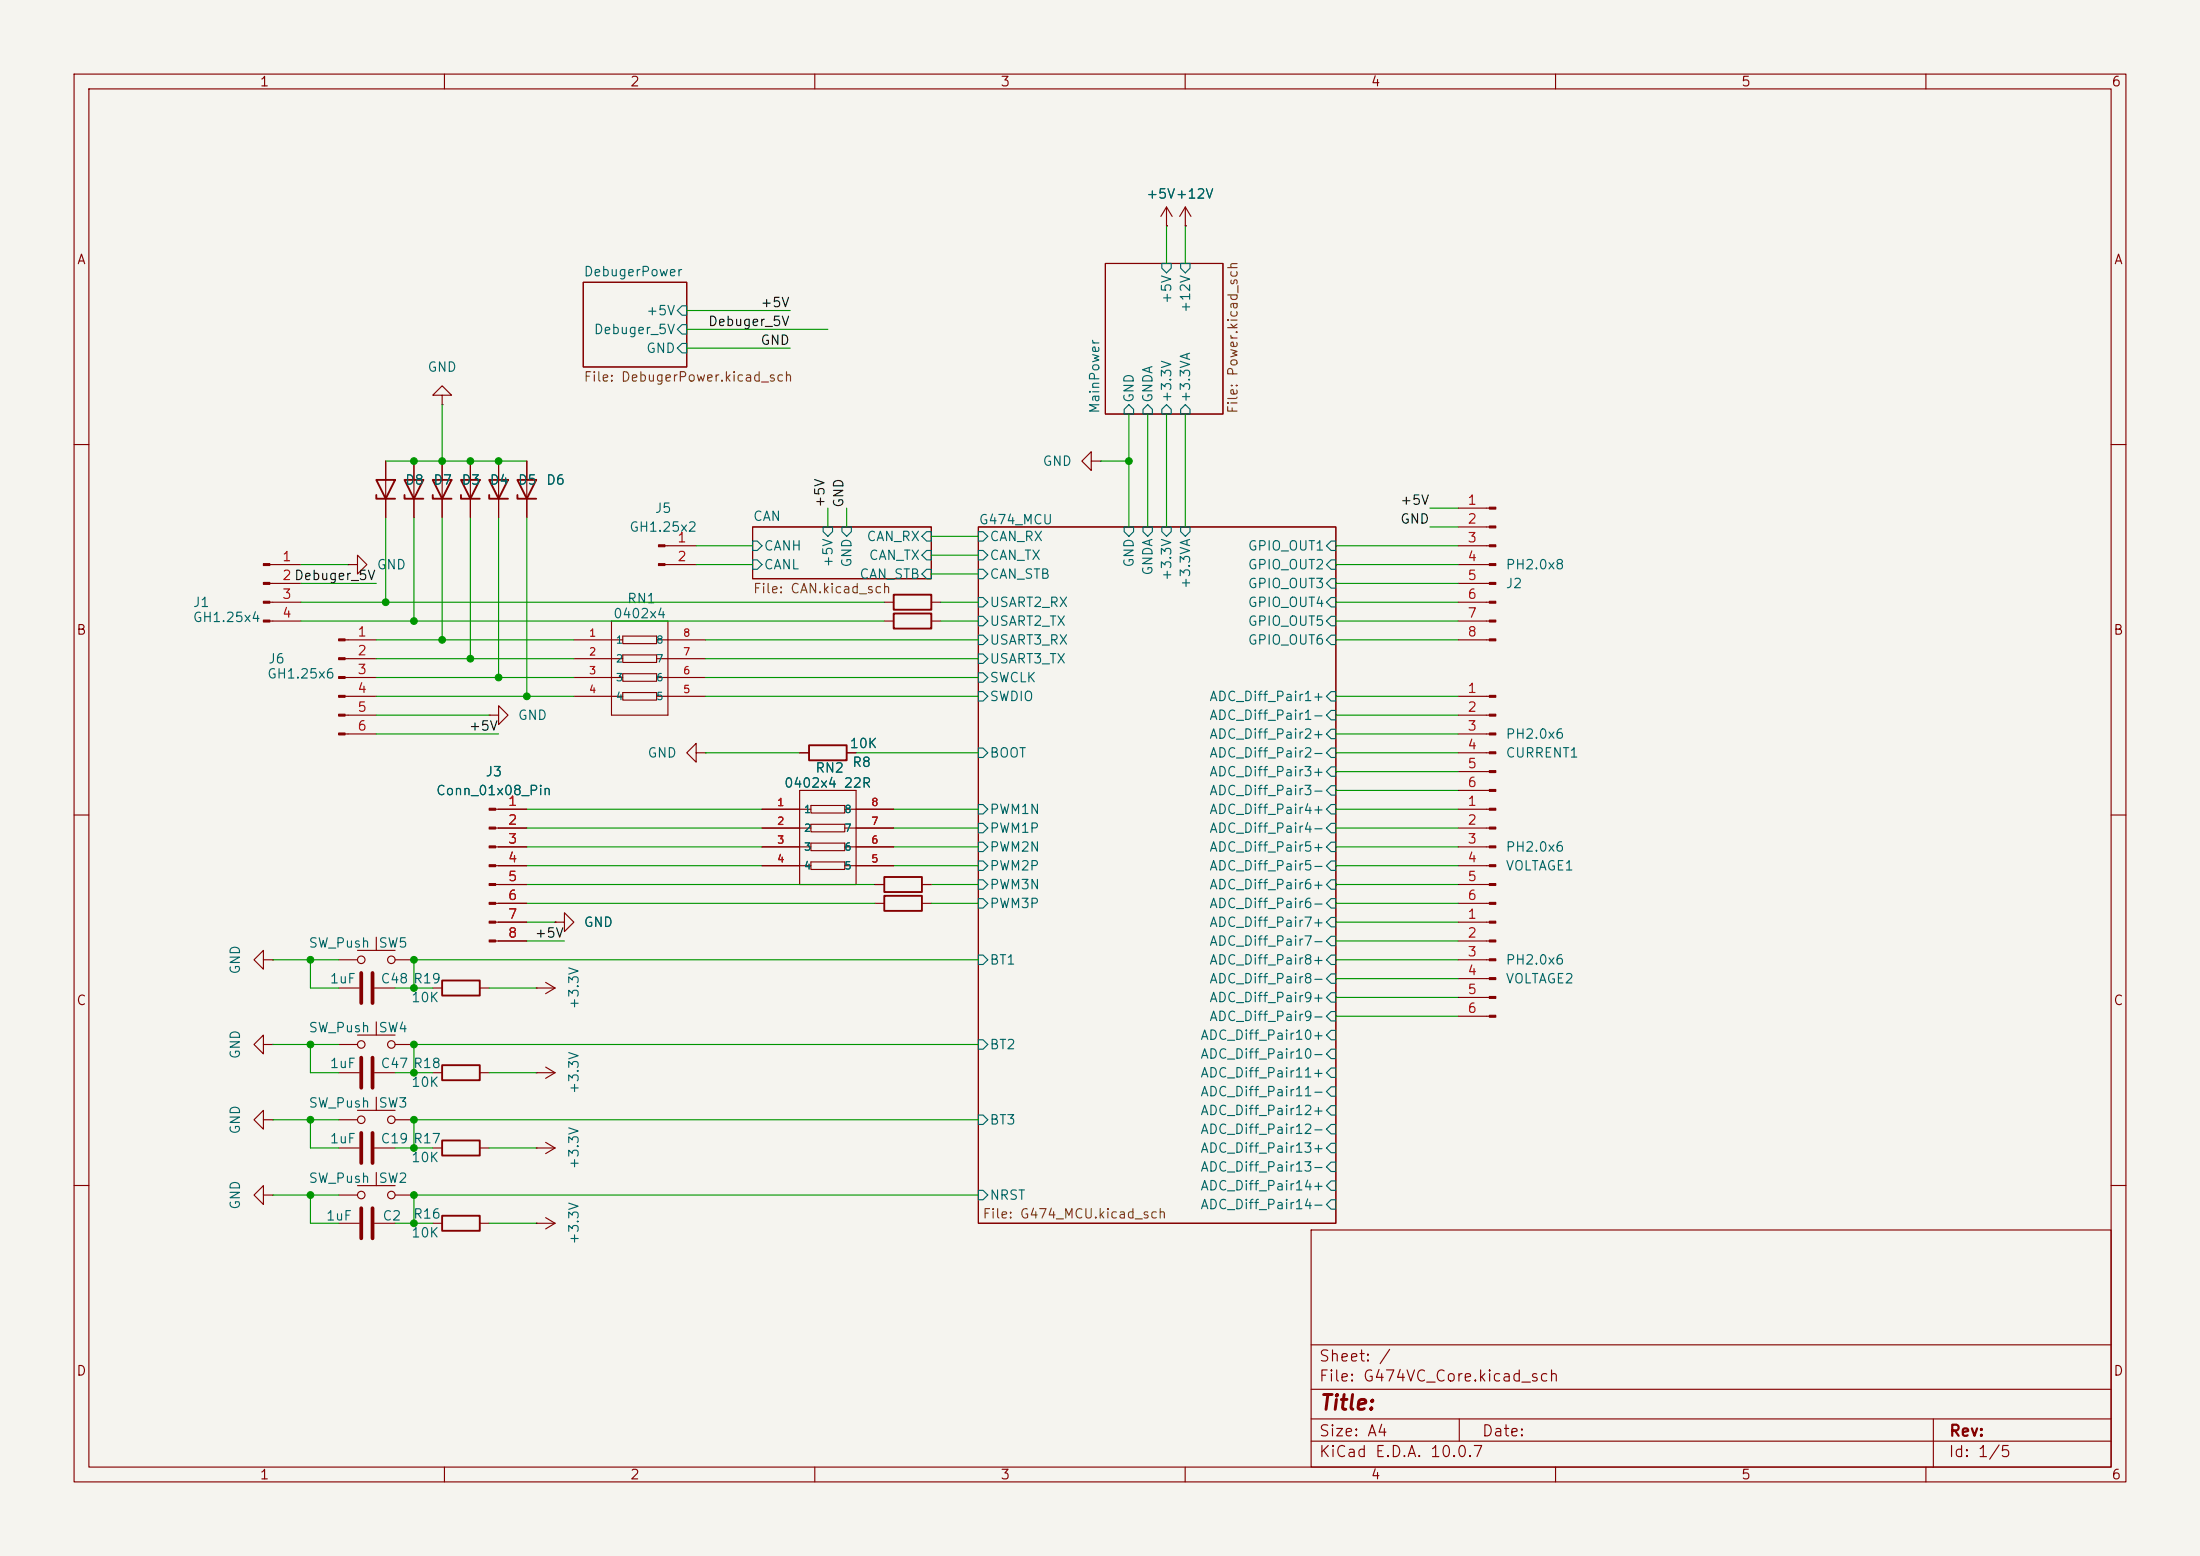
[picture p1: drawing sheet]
<svg xmlns="http://www.w3.org/2000/svg" width="297mm" height="210mm" viewBox="0 0 297 210" stroke-linecap="round" stroke-linejoin="round" font-family="sans-serif">
<path d="M0 0h297v210h-297z" fill="#f5f4ef" stroke="#f5f4ef" stroke-width=".14"/>
<g fill="none" stroke="#840000" stroke-width=".15">
<path d="M10 10h277v190h-277zM12 12h273v186h-273zM60 10v2M110 10v2M160 10v2M210 10v2M260 10v2M78.7 38.1h14v11.4h-14zM149.2 35.6h15.9v20.3h-15.9zM157.5 30.5h.1M157.5 27.9l-.8 1.3M157.5 27.9l.7 1.3"/>
<path d="M157.5 27.9v2.6M160 30.5h.1M160 27.9v2.6M160 27.9l-.7 1.3M160 27.9l.8 1.3M59.7 53.3h1.3l-1.3-1.2-1.3 1.2h1.3v1.3M59.7 54.6h.1M10 60h2M36.4 76.2h4.2M36.4 78.7h4.2M47 76.2h1.3v-1.3l1.2 1.3-1.2 1.3v-1.3M47 76.2h.1"/>
<path d="M52.1 62.2v7.7M55.9 62.2v7.7M59.7 62.2v7.7M63.5 62.2v7.7M67.3 62.2v7.7M71.1 62.2v7.7M89.8 73.7h4.2M89.8 76.2h4.2M101.6 71.1h24.1v7h-24.1zM132.1 71.1h48.2v94h-48.2zM147.3 62.2v-1.2l-1.3 1.2 1.3 1.3v-1.3h1.3M148.6 62.2h.1"/>
<path d="M196.8 73.7h4.3M196.8 76.2h4.3M196.8 78.7h4.3M196.8 68.6h4.3M196.8 71.1h4.3M285 60h2M36.4 81.3h4.2M36.4 83.8h4.2M46.6 86.4h4.2M46.6 88.9h4.2M46.6 91.4h4.2M46.6 94h4.2"/>
<path d="M46.6 96.5h4.2M46.6 99.1h4.2M66 96.5h1.3v-1.2l1.3 1.2-1.3 1.3v-1.3M66 96.5h.1M77.5 86.4h6.6M77.5 88.9h6.6M77.5 91.4h6.6M77.5 94h6.6M82.5 83.8h7.7v12.7h-7.7zM84.1 85.9h4.5v1h-4.5zM84.1 88.4h4.5v1h-4.5zM84.1 90.9h4.5v1h-4.5z"/>
<path d="M84.1 93.5h4.5v1h-4.5zM88.6 86.4h6.6M88.6 88.9h6.6M88.6 91.4h6.6M88.6 94h6.6M119.4 81.3h1.2M119.4 83.8h1.2M125.7 81.3h1.3M125.7 83.8h1.3M196.8 81.3h4.3M196.8 86.4h4.3M196.8 94h4.3"/>
<path d="M196.8 96.5h4.3M196.8 99.1h4.3M196.8 83.8h4.3M10 110h2M66.9 119.4h4.2M66.9 109.2h4.2M66.9 111.8h4.2M66.9 114.3h4.2M66.9 116.8h4.2M94 101.6v-1.3l-1.3 1.3 1.3 1.3v-1.3h1.2M95.2 101.6h.1M102.9 109.2h6.6"/>
<path d="M102.9 111.8h6.6M102.9 114.3h6.6M102.9 116.8h6.6M107.9 106.7h7.7v12.7h-7.7zM107.9 101.6h1.3M109.5 108.7h4.5v1h-4.5zM109.5 111.3h4.5v1h-4.5zM109.5 113.8h4.5v1h-4.5zM109.5 116.3h4.5v1h-4.5zM114 109.2h6.6M114 111.8h6.6M114 114.3h6.6"/>
<path d="M114 116.8h6.6M114.3 101.6h1.3M118.1 119.4h1.3M124.5 119.4h1.2M196.8 119.4h4.3M196.8 106.7h4.3M196.8 109.2h4.3M196.8 111.8h4.3M196.8 114.3h4.3M196.8 116.8h4.3M196.8 101.6h4.3M196.8 104.1h4.3"/>
<path d="M285 110h2M35.6 129.5v-1.2l-1.3 1.2 1.3 1.3v-1.3h1.2M36.8 129.5h.1M45.7 133.4h2.8M45.7 129.5h2.6M48.3 139.7h5M48.3 128.3h5M50.5 133.4h2.8M50.8 126.5v1.8M50.8 137.9v1.8M53.3 129.5h2.6M58.4 133.4h1.3"/>
<path d="M64.8 133.4h1.2M66.9 121.9h4.2M66.9 124.5h4.2M66.9 127h4.2M72.4 133.4h.1M72.4 133.4h2.5M73.7 132.6l1.2 .8M74.9 124.5h1.3v-1.3l1.3 1.3-1.3 1.2v-1.2M74.9 124.5h.1M74.9 133.4l-1.2 .7M118.1 121.9h1.3M124.5 121.9h1.2"/>
<path d="M196.8 121.9h4.3M196.8 129.5h4.3M196.8 124.5h4.3M196.8 127h4.3M196.8 132.1h4.3M196.8 134.6h4.3M196.8 137.2h4.3M35.6 151.1v-1.2l-1.3 1.2 1.3 1.3v-1.3h1.2M35.6 141v-1.3l-1.3 1.3 1.3 1.2v-1.2h1.2M36.8 151.1h.1M36.8 141h.1M45.7 154.9h2.8"/>
<path d="M45.7 144.8h2.8M45.7 151.1h2.6M45.7 141h2.6M48.3 149.9h5M50.5 154.9h2.8M50.5 144.8h2.8M50.8 148.1v1.8M50.8 158.2v1.8M53.3 151.1h2.6M53.3 141h2.6M58.4 154.9h1.3M58.4 144.8h1.3"/>
<path d="M64.8 154.9h1.2M64.8 144.8h1.2M72.4 154.9h.1M72.4 144.8h.1M72.4 154.9h2.5M72.4 144.8h2.5M73.7 154.2l1.2 .7M73.7 144l1.2 .8M74.9 154.9l-1.2 .8M74.9 144.8l-1.2 .7M10 160h2M35.6 161.3v-1.3l-1.3 1.3 1.3 1.3v-1.3h1.2"/>
<path d="M36.8 161.3h.1M45.7 165.1h2.8M45.7 161.3h2.6M48.3 160h5M50.5 165.1h2.8M53.3 161.3h2.6M58.4 165.1h1.3M64.8 165.1h1.2M72.4 165.1h.1M72.4 165.1h2.5M73.7 164.3l1.2 .8M74.9 165.1l-1.2 .8"/>
<path d="M177 166h108v32h-108zM285 160h2M60 198v2M110 198v2M160 198v2M177 194.5h108M177 191.5h108M177 187.5h108M177 181.5h108M197 191.5v3M210 198v2M260 198v2"/>
<path d="M261 191.5v6.5"/>
<circle cx="48.8" cy="129.5" r=".51"/>
<circle cx="52.8" cy="129.5" r=".51"/>
<circle cx="48.8" cy="151.1" r=".51"/>
<circle cx="48.8" cy="141" r=".51"/>
<circle cx="52.8" cy="141" r=".51"/>
<circle cx="52.8" cy="151.1" r=".51"/>
<circle cx="48.8" cy="161.3" r=".51"/>
<circle cx="52.8" cy="161.3" r=".51"/>
</g>
<g fill="none" stroke="#006464" stroke-width=".15">
<path d="M156.8 35.6h1.3v.6l-.6 .6-.7-.6zM159.4 35.6h1.3v.6l-.7 .6-.6-.6zM91.4 44.5l.7-.7h.6v1.3h-.6zM92.1 41.3h.6v1.2h-.6l-.7-.6zM92.1 46.4h.6v1.2h-.6l-.7-.6zM151.8 55.2l.6-.6 .6 .6v.7h-1.2zM154.9 54.6l.7 .6v.7h-1.3v-.7zM157.5 54.6l.6 .6v.7h-1.3v-.7zM160 54.6l.7 .6v.7h-1.3v-.7zM101.6 73h.6l.7 .7-.7 .6h-.6zM101.6 75.6h.6l.7 .6-.7 .6h-.6zM111.1 71.1h1.3v.7l-.6 .6-.7-.6z"/>
<path d="M113.7 71.1h1.2v.7l-.6 .6-.6-.6zM125.1 71.8h.6v1.2h-.6l-.6-.6zM125.1 76.8h.6v1.3h-.6l-.6-.6zM125.1 74.3h.6v1.3h-.6l-.6-.7zM132.1 71.8h.6l.6 .6-.6 .6h-.6zM132.1 74.3h.6l.6 .6-.6 .7h-.6zM132.1 76.8h.6l.6 .7-.6 .6h-.6zM151.8 71.1h1.2v.7l-.6 .6-.6-.6zM154.3 71.1h1.3v.7l-.7 .6-.6-.6zM156.8 71.1h1.3v.7l-.6 .6-.7-.6zM159.4 71.1h1.3v.7l-.7 .6-.6-.6zM179.7 73h.6v1.3h-.6l-.6-.6z"/>
<path d="M179.7 75.6h.6v1.2h-.6l-.6-.6zM179.7 78.1h.6v1.3h-.6l-.6-.7zM132.1 90.8h.6l.6 .6-.6 .7h-.6zM132.1 93.3h.6l.6 .7-.6 .6h-.6zM132.1 85.7h.6l.6 .7-.6 .6h-.6zM132.1 88.3h.6l.6 .6-.6 .6h-.6zM132.1 80.6h.6l.6 .7-.6 .6h-.6zM132.1 83.2h.6l.6 .6-.6 .7h-.6zM179.7 93.3h.6v1.3h-.6l-.6-.6zM179.7 95.9h.6v1.3h-.6l-.6-.7zM179.7 98.4h.6v1.3h-.6l-.6-.6zM179.7 80.6h.6v1.3h-.6l-.6-.6z"/>
<path d="M179.7 83.2h.6v1.3h-.6l-.6-.7zM179.7 85.7h.6v1.3h-.6l-.6-.6zM132.1 101h.6l.6 .6-.6 .6h-.6zM132.1 108.6h.6l.6 .6-.6 .7h-.6zM132.1 111.1h.6l.6 .7-.6 .6h-.6zM132.1 113.7h.6l.6 .6-.6 .6h-.6zM132.1 116.2h.6l.6 .6-.6 .7h-.6zM132.1 118.7h.6l.6 .7-.6 .6h-.6zM179.7 101h.6v1.2h-.6l-.6-.6zM179.7 103.5h.6v1.3h-.6l-.6-.7zM179.7 106h.6v1.3h-.6l-.6-.6zM179.7 108.6h.6v1.3h-.6l-.6-.7z"/>
<path d="M179.7 111.1h.6v1.3h-.6l-.6-.6zM179.7 113.7h.6v1.2h-.6l-.6-.6zM179.7 116.2h.6v1.3h-.6l-.6-.7zM179.7 118.7h.6v1.3h-.6l-.6-.6zM132.1 121.3h.6l.6 .6-.6 .7h-.6zM132.1 128.9h.6l.6 .6-.6 .7h-.6zM179.7 121.3h.6v1.3h-.6l-.6-.7zM179.7 123.8h.6v1.3h-.6l-.6-.6zM179.7 126.4h.6v1.2h-.6l-.6-.6zM179.7 128.9h.6v1.3h-.6l-.6-.7zM179.7 131.4h.6v1.3h-.6l-.6-.6zM179.7 134h.6v1.3h-.6l-.6-.7z"/>
<path d="M179.7 136.5h.6v1.3h-.6l-.6-.6zM179.7 139.1h.6v1.2h-.6l-.6-.6zM132.1 140.3h.6l.6 .7-.6 .6h-.6zM132.1 150.5h.6l.6 .6-.6 .7h-.6zM179.7 141.6h.6v1.3h-.6l-.6-.7zM179.7 144.1h.6v1.3h-.6l-.6-.6zM179.7 146.7h.6v1.3h-.6l-.6-.7zM179.7 149.2h.6v1.3h-.6l-.6-.6zM179.7 151.8h.6v1.2h-.6l-.6-.6zM179.7 154.3h.6v1.3h-.6l-.6-.7zM179.7 156.8h.6v1.3h-.6l-.6-.6zM179.7 159.4h.6v1.3h-.6l-.6-.7z"/>
<path d="M132.1 160.7h.6l.6 .6-.6 .6h-.6zM179.7 161.9h.6v1.3h-.6l-.6-.6z"/>
</g>
<g fill="none" stroke="#840000" stroke-width=".25">
<path d="M50.8 66.8v.5h2.5M50.8 64.8h2.5l-1.2 2.5zM54.6 66.8v.5h2.5M54.6 64.8h2.5l-1.2 2.5zM58.4 66.8v.5h2.6M58.4 64.8h2.6l-1.3 2.5zM62.2 66.8v.5h2.6M62.2 64.8h2.6l-1.3 2.5zM66 66.8v.5h2.6M66 64.8h2.6l-1.3 2.5zM69.8 66.8v.5h2.6M69.8 64.8h2.6l-1.3 2.5z"/>
<path d="M120.6 80.3h5.1v2h-5.1zM120.6 82.8h5.1v2h-5.1zM109.2 100.6h5.1v2h-5.1zM119.4 118.4h5.1v2h-5.1zM59.7 132.3h5.1v2.1h-5.1zM119.4 120.9h5.1v2h-5.1zM59.7 143.8h5.1v2h-5.1zM59.7 153.9h5.1v2.1h-5.1zM59.7 164.1h5.1v2h-5.1z"/>
</g>
<g fill="#840000" stroke="#840000" stroke-width=".15">
<path d="M88.9 73.5h.9v.3h-.9z"/>
<path d="M88.9 76.1h.9v.2h-.9z"/>
<path d="M45.7 86.2h.9v.3h-.9z"/>
<path d="M45.7 88.8h.9v.2h-.9z"/>
<path d="M45.7 91.3h.9v.3h-.9z"/>
<path d="M45.7 93.9h.9v.2h-.9z"/>
<path d="M45.7 96.4h.9v.2h-.9z"/>
<path d="M45.7 98.9h.9v.3h-.9z"/>
<path d="M35.6 76.1h.8v.2h-.8z"/>
<path d="M35.6 78.6h.8v.3h-.8z"/>
<path d="M35.6 81.2h.8v.2h-.8z"/>
<path d="M35.6 83.7h.8v.2h-.8z"/>
<path d="M201.1 124.3h.8v.3h-.8z"/>
<path d="M201.1 126.9h.8v.2h-.8z"/>
<path d="M201.1 129.4h.8v.3h-.8z"/>
<path d="M201.1 132h.8v.2h-.8z"/>
<path d="M201.1 134.5h.8v.2h-.8z"/>
<path d="M201.1 137h.8v.3h-.8z"/>
<path d="M201.1 109.1h.8v.2h-.8z"/>
<path d="M201.1 111.6h.8v.3h-.8z"/>
<path d="M201.1 114.2h.8v.2h-.8z"/>
<path d="M201.1 116.7h.8v.3h-.8z"/>
<path d="M201.1 119.3h.8v.2h-.8z"/>
<path d="M201.1 121.8h.8v.2h-.8z"/>
<path d="M201.1 93.9h.8v.2h-.8z"/>
<path d="M201.1 96.4h.8v.2h-.8z"/>
<path d="M201.1 98.9h.8v.3h-.8z"/>
<path d="M201.1 101.5h.8v.2h-.8z"/>
<path d="M201.1 104h.8v.3h-.8z"/>
<path d="M201.1 106.6h.8v.2h-.8z"/>
<path d="M201.1 68.5h.8v.2h-.8z"/>
<path d="M201.1 71h.8v.2h-.8z"/>
<path d="M201.1 73.5h.8v.3h-.8z"/>
<path d="M201.1 76.1h.8v.2h-.8z"/>
<path d="M201.1 78.6h.8v.3h-.8z"/>
<path d="M201.1 81.2h.8v.2h-.8z"/>
<path d="M201.1 83.7h.8v.2h-.8z"/>
<path d="M201.1 86.2h.8v.3h-.8z"/>
<path d="M66 109.1h.9v.2h-.9z"/>
<path d="M66 111.6h.9v.3h-.9z"/>
<path d="M66 114.2h.9v.2h-.9z"/>
<path d="M66 116.7h.9v.3h-.9z"/>
<path d="M66 119.3h.9v.2h-.9z"/>
<path d="M66 121.8h.9v.2h-.9z"/>
<path d="M66 124.3h.9v.3h-.9z"/>
<path d="M66 126.9h.9v.2h-.9z"/>
</g>
<path d="M48.8 131.3v4.1M50.3 131.3v4.1M48.8 142.7v4.1M48.8 152.9v4.1M50.3 142.7v4.1M50.3 152.9v4.1M48.8 163.1v4M50.3 163.1v4" fill="none" stroke="#840000" stroke-width=".51"/>
<g fill="none" stroke="#009600" stroke-width=".15">
<path d="M157.5 30.5v5.1M160 30.5v5.1M59.7 54.6v7.6M92.7 41.9h14M92.7 44.5h19.1M92.7 47h14M152.4 55.9v15.2M154.9 55.9v15.2M157.5 55.9v15.2M160 55.9v15.2M40.6 78.7h10.2M40.6 76.2h6.4"/>
<path d="M52.1 69.9v11.4M52.1 62.2h19M55.9 69.9v13.9M59.7 69.9v16.5M63.5 69.9v19M67.3 69.9v21.5M71.1 69.9v24.1M94 76.2h7.6M94 73.7h7.6M111.8 68.6v2.5M114.3 68.6v2.5M125.7 72.4h6.4"/>
<path d="M125.7 74.9h6.4M125.7 77.5h6.4M148.6 62.2h3.8M180.3 78.7h16.5M180.3 76.2h16.5M180.3 73.7h16.5M193 68.6h3.8M193 71.1h3.8M40.6 83.8h78.8M40.6 81.3h78.8M50.8 86.4h26.7M50.8 88.9h26.7"/>
<path d="M50.8 96.5h15.2M50.8 99.1h16.5M50.8 91.4h26.7M50.8 94h26.7M95.2 86.4h36.9M95.2 88.9h36.9M95.2 91.4h36.9M95.2 94h36.9M127 83.8h5.1M127 81.3h5.1M180.3 83.8h16.5M180.3 81.3h16.5"/>
<path d="M180.3 86.4h16.5M180.3 96.5h16.5M180.3 99.1h16.5M180.3 94h16.5M71.1 109.2h31.8M71.1 116.8h31.8M71.1 111.8h31.8M71.1 114.3h31.8M71.1 119.4h47M95.2 101.6h12.7M115.6 101.6h16.5M120.6 109.2h11.5"/>
<path d="M120.6 116.8h11.5M120.6 111.8h11.5M120.6 114.3h11.5M125.7 119.4h6.4M180.3 109.2h16.5M180.3 101.6h16.5M180.3 116.8h16.5M180.3 111.8h16.5M180.3 114.3h16.5M180.3 119.4h16.5M180.3 104.1h16.5M180.3 106.7h16.5"/>
<path d="M36.8 129.5h8.9M41.9 129.5v3.9h3.8M53.3 133.4h5.1M66 133.4h6.4M71.1 127h5.1M71.1 121.9h47M71.1 124.5h3.8M125.7 121.9h6.4M132.1 129.5h-76.2v3.9M180.3 129.5h16.5M180.3 127h16.5M180.3 132.1h16.5"/>
<path d="M180.3 134.6h16.5M180.3 137.2h16.5M180.3 121.9h16.5M180.3 124.5h16.5M36.8 151.1h8.9M36.8 141h8.9M41.9 141v3.8h3.8M41.9 151.1v3.8h3.8M53.3 144.8h5.1M53.3 154.9h5.1M66 144.8h6.4M66 154.9h6.4"/>
<path d="M132.1 141h-76.2v3.8M132.1 151.1h-76.2v3.8M36.8 161.3h8.9M41.9 161.3v3.8h3.8M53.3 165.1h5.1M66 165.1h6.4M132.1 161.3h-76.2v3.8"/>
</g>
<g fill="#009600" stroke="#009600" stroke-width=".14">
<circle cx="67.3" cy="62.2" r=".46"/>
<circle cx="63.5" cy="62.2" r=".46"/>
<circle cx="71.1" cy="94" r=".46"/>
<circle cx="67.3" cy="91.4" r=".46"/>
<circle cx="152.4" cy="62.2" r=".46"/>
<circle cx="55.9" cy="165.1" r=".46"/>
<circle cx="55.9" cy="144.8" r=".46"/>
<circle cx="55.9" cy="161.3" r=".46"/>
<circle cx="55.9" cy="154.9" r=".46"/>
<circle cx="59.7" cy="86.4" r=".46"/>
<circle cx="52.1" cy="81.3" r=".46"/>
<circle cx="55.9" cy="83.8" r=".46"/>
<circle cx="55.9" cy="62.2" r=".46"/>
<circle cx="59.7" cy="62.2" r=".46"/>
<circle cx="55.9" cy="151.1" r=".46"/>
<circle cx="55.9" cy="141" r=".46"/>
<circle cx="41.9" cy="151.1" r=".46"/>
<circle cx="41.9" cy="141" r=".46"/>
<circle cx="41.9" cy="129.5" r=".46"/>
<circle cx="41.9" cy="161.3" r=".46"/>
<circle cx="55.9" cy="129.5" r=".46"/>
<circle cx="55.9" cy="133.4" r=".46"/>
<circle cx="63.5" cy="88.9" r=".46"/>
</g>
<text font-size="2" fill="#840000" x="178" y="190.8">Title:</text>
<g font-size="1.5" fill="#840000">
<text x="178" y="184.1">Sheet: /</text>
<text x="178" y="186.8">File: G474VC_Core.kicad_sch</text>
<text x="178" y="197">KiCad E.D.A. 10.0.7</text>
<text x="178" y="194.2">Size: A4</text>
<text x="200" y="194.2">Date:</text>
<text x="263" y="197">Id: 1/5</text>
<text x="263" y="194.2">Rev:</text>
</g>
<g font-size="1.3" fill="#840000">
<text x="35" y="12">1</text>
<text x="85" y="12">2</text>
<text x="135" y="12">3</text>
<text x="185" y="12">4</text>
<text x="235" y="12">5</text>
<text x="285" y="12">6</text>
<text x="10.3" y="36">A</text>
<text x="285.3" y="36">A</text>
<text x="10.2" y="86">B</text>
<text x="285.2" y="86">B</text>
<text x="10.2" y="136">C</text>
<text x="285.2" y="136">C</text>
<text x="10.2" y="186">D</text>
<text x="285.2" y="186">D</text>
<text x="35" y="200">1</text>
<text x="85" y="200">2</text>
<text x="135" y="200">3</text>
<text x="185" y="200">4</text>
<text x="235" y="200">5</text>
<text x="285" y="200">6</text>
</g>
<g font-size="1.3" fill="#006464">
<text x="154.7" y="27.1">+5V+12V</text>
<text x="78.7" y="37.6">DebugerPower</text>
<text x="158.4" y="41.1" transform="rotate(-90 158.4 41.1)">+5V</text>
<text x="80.1" y="45.4">Debuger_5V</text>
<text x="87.2" y="42.9">+5V</text>
<text x="87.2" y="48">GND</text>
<text x="161" y="42.3" transform="rotate(-90 161 42.3)">+12V</text>
<text x="57.6" y="50.5">GND</text>
<text x="148.7" y="55.9" transform="rotate(-90 148.7 55.9)">MainPower</text>
<text x="153.4" y="54.4" transform="rotate(-90 153.4 54.4)">GND</text>
<text x="155.9" y="54.4" transform="rotate(-90 155.9 54.4)">GNDA</text>
<text x="158.4" y="54.4" transform="rotate(-90 158.4 54.4)">+3.3V</text>
<text x="161" y="54.4" transform="rotate(-90 161 54.4)">+3.3VA</text>
<text x="54.6" y="65.7">D8</text>
<text x="58.4" y="65.7">D7</text>
<text x="62.2" y="65.7">D3</text>
<text x="66" y="65.7">D4</text>
<text x="69.8" y="65.7">D5</text>
<text x="73.6" y="65.7">D6</text>
<text x="140.7" y="63.2">GND</text>
<text x="88.3" y="69.5">J5</text>
<text x="101.6" y="70.6">CAN</text>
<text x="132.1" y="71.1">G474_MCU</text>
<text x="50.8" y="77.2">GND</text>
<text x="84.9" y="72.1">GH1.25x2</text>
<text x="103" y="74.6">CANH</text>
<text x="103" y="77.2">CANL</text>
<text x="112.7" y="76.7" transform="rotate(-90 112.7 76.7)">+5V</text>
<text x="115.3" y="76.7" transform="rotate(-90 115.3 76.7)">GND</text>
<text x="116.9" y="73.4">CAN_RX</text>
<text x="117.2" y="75.9">CAN_TX</text>
<text x="133.5" y="73.4">CAN_RX</text>
<text x="133.5" y="75.9">CAN_TX</text>
<text x="153.4" y="76.7" transform="rotate(-90 153.4 76.7)">GND</text>
<text x="155.9" y="77.8" transform="rotate(-90 155.9 77.8)">GNDA</text>
<text x="168.4" y="74.6">GPIO_OUT1</text>
<text x="168.4" y="77.2">GPIO_OUT2</text>
<text x="203.2" y="77.2">PH2.0x8</text>
<text x="26" y="82.2">J1</text>
<text x="82.7" y="83.8">0402x4</text>
<text x="84.6" y="81.7">RN1</text>
<text x="115.9" y="78.4">CAN_STB</text>
<text x="133.5" y="78.4">CAN_STB</text>
<text x="133.5" y="82.2">USART2_RX</text>
<text x="158.4" y="78.5" transform="rotate(-90 158.4 78.5)">+3.3V</text>
<text x="161" y="79.6" transform="rotate(-90 161 79.6)">+3.3VA</text>
<text x="168.4" y="79.7">GPIO_OUT3</text>
<text x="168.4" y="82.2">GPIO_OUT4</text>
<text x="203.2" y="79.7">J2</text>
<text x="25.9" y="84.3">GH1.25x4</text>
<text x="36.1" y="89.9">J6</text>
<text x="133.5" y="87.3">USART3_RX</text>
<text x="133.5" y="89.9">USART3_TX</text>
<text x="133.5" y="84.8">USART2_TX</text>
<text x="168.4" y="84.8">GPIO_OUT5</text>
<text x="168.4" y="87.3">GPIO_OUT6</text>
<text x="36" y="91.9">GH1.25x6</text>
<text x="133.5" y="92.4">SWCLK</text>
<text x="133.5" y="94.9">SWDIO</text>
<text x="163.2" y="94.9">ADC_Diff_Pair1+</text>
<text x="69.8" y="97.5">GND</text>
<text x="114.6" y="101.3">10K</text>
<text x="163.2" y="97.5">ADC_Diff_Pair1-</text>
<text x="163.2" y="100">ADC_Diff_Pair2+</text>
<text x="203.2" y="100">PH2.0x6</text>
<text x="58.8" y="107.6">Conn_01x08_Pin</text>
<text x="65.5" y="105.1">J3</text>
<text x="87.3" y="102.6">GND</text>
<text x="105.8" y="106.6">0402x4 22R</text>
<text x="110" y="104.6">RN2</text>
<text x="115" y="103.8">R8</text>
<text x="133.5" y="102.6">BOOT</text>
<text x="163.2" y="102.6">ADC_Diff_Pair2-</text>
<text x="163.2" y="105.1">ADC_Diff_Pair3+</text>
<text x="163.2" y="107.6">ADC_Diff_Pair3-</text>
<text x="203.2" y="102.6">CURRENT1</text>
<text x="133.5" y="110.2">PWM1N</text>
<text x="133.5" y="112.7">PWM1P</text>
<text x="163.2" y="110.2">ADC_Diff_Pair4+</text>
<text x="163.2" y="112.7">ADC_Diff_Pair4-</text>
<text x="133.5" y="115.3">PWM2N</text>
<text x="133.5" y="117.8">PWM2P</text>
<text x="163.2" y="115.3">ADC_Diff_Pair5+</text>
<text x="163.2" y="117.8">ADC_Diff_Pair5-</text>
<text x="203.2" y="117.8">VOLTAGE1</text>
<text x="203.2" y="115.3">PH2.0x6</text>
<text x="78.7" y="125.4">GND</text>
<text x="133.5" y="120.3">PWM3N</text>
<text x="133.5" y="122.9">PWM3P</text>
<text x="163.2" y="120.3">ADC_Diff_Pair6+</text>
<text x="163.2" y="122.9">ADC_Diff_Pair6-</text>
<text x="163.2" y="125.4">ADC_Diff_Pair7+</text>
<text x="32.7" y="131.6" transform="rotate(-90 32.7 131.6)">GND</text>
<text x="41.6" y="128.2">SW_Push</text>
<text x="51" y="128.2">SW5</text>
<text x="133.5" y="130.5">BT1</text>
<text x="163.2" y="128">ADC_Diff_Pair7-</text>
<text x="163.2" y="130.5">ADC_Diff_Pair8+</text>
<text x="203.2" y="130.5">PH2.0x6</text>
<text x="44.4" y="133">1uF</text>
<text x="51.3" y="133">C48 R19</text>
<text x="55.4" y="135.6">10K</text>
<text x="78.4" y="136.3" transform="rotate(-90 78.4 136.3)">+3.3V</text>
<text x="163.2" y="133">ADC_Diff_Pair8-</text>
<text x="163.2" y="135.6">ADC_Diff_Pair9+</text>
<text x="203.2" y="133">VOLTAGE2</text>
<text x="32.7" y="143" transform="rotate(-90 32.7 143)">GND</text>
<text x="41.6" y="139.6">SW_Push</text>
<text x="51" y="139.6">SW4</text>
<text x="133.5" y="141.9">BT2</text>
<text x="162" y="140.7">ADC_Diff_Pair10+</text>
<text x="162" y="143.2">ADC_Diff_Pair10-</text>
<text x="163.2" y="138.1">ADC_Diff_Pair9-</text>
<text x="41.6" y="149.8">SW_Push</text>
<text x="44.4" y="144.5">1uF</text>
<text x="51" y="149.8">SW3</text>
<text x="51.3" y="144.5">C47 R18</text>
<text x="55.4" y="147">10K</text>
<text x="78.4" y="147.7" transform="rotate(-90 78.4 147.7)">+3.3V</text>
<text x="162" y="145.7">ADC_Diff_Pair11+</text>
<text x="162" y="148.3">ADC_Diff_Pair11-</text>
<text x="32.7" y="153.2" transform="rotate(-90 32.7 153.2)">GND</text>
<text x="44.4" y="154.6">1uF</text>
<text x="51.3" y="154.6">C19 R17</text>
<text x="133.5" y="152.1">BT3</text>
<text x="162" y="150.8">ADC_Diff_Pair12+</text>
<text x="162" y="153.4">ADC_Diff_Pair12-</text>
<text x="162" y="155.9">ADC_Diff_Pair13+</text>
<text x="41.6" y="160">SW_Push</text>
<text x="51" y="160">SW2</text>
<text x="55.4" y="157.2">10K</text>
<text x="78.4" y="157.9" transform="rotate(-90 78.4 157.9)">+3.3V</text>
<text x="162" y="158.4">ADC_Diff_Pair13-</text>
<text x="162" y="161">ADC_Diff_Pair14+</text>
<text x="32.7" y="163.4" transform="rotate(-90 32.7 163.4)">GND</text>
<text x="43.9" y="165">1uF</text>
<text x="51.5" y="165">C2</text>
<text x="55.4" y="167.3">10K</text>
<text x="55.7" y="164.8">R16</text>
<text x="133.5" y="162.3">NRST</text>
<text x="162" y="163.5">ADC_Diff_Pair14-</text>
<text x="78.4" y="168.1" transform="rotate(-90 78.4 168.1)">+3.3V</text>
</g>
<g font-size="1.3" fill="#0f0f0f">
<text x="102.6" y="41.8">+5V</text>
<text x="95.5" y="44.3">Debuger_5V</text>
<text x="102.6" y="46.9">GND</text>
<text x="111.6" y="68.6" transform="rotate(-90 111.6 68.6)">+5V</text>
<text x="114.2" y="68.6" transform="rotate(-90 114.2 68.6)">GND</text>
<text x="188.9" y="71">GND</text>
<text x="188.9" y="68.5">+5V</text>
<text x="63.2" y="98.9">+5V</text>
<text x="72.1" y="126.9">+5V</text>
</g>
<g font-size="1.3" fill="#725600">
<text x="78.7" y="51.8">File: DebugerPower.kicad_sch</text>
<text x="167.4" y="55.9" transform="rotate(-90 167.4 55.9)">File: Power.kicad_sch</text>
<text x="101.6" y="80.4">File: CAN.kicad_sch</text>
<text x="132.6" y="164.8">File: G474_MCU.kicad_sch</text>
</g>
<g font-size="1.3" fill="#a90000">
<text x="198" y="68.4">1</text>
<text x="198" y="71">2</text>
<text x="38" y="76.1">1</text>
<text x="91.3" y="73.5">1</text>
<text x="91.3" y="76.1">2</text>
<text x="198" y="73.5">3</text>
<text x="198" y="76.1">4</text>
<text x="38" y="78.6">2Debuger_5V</text>
<text x="38" y="81.1">3</text>
<text x="38" y="83.7">4</text>
<text x="198" y="78.6">5</text>
<text x="198" y="81.1">6</text>
<text x="198" y="83.7">7</text>
<text x="48.2" y="86.2">1</text>
<text x="48.2" y="88.8">2</text>
<text x="198" y="86.2">8</text>
<text x="48.2" y="91.3">3</text>
<text x="48.2" y="93.8">4</text>
<text x="198" y="93.8">1</text>
<text x="48.2" y="96.4">5</text>
<text x="48.2" y="98.9">6</text>
<text x="198" y="96.4">2</text>
<text x="198" y="98.9">3</text>
<text x="198" y="101.5">4</text>
<text x="198" y="104">5</text>
<text x="198" y="106.5">6</text>
<text x="68.5" y="109.1">1</text>
<text x="68.5" y="111.6">2</text>
<text x="198" y="109.1">1</text>
<text x="198" y="111.6">2</text>
<text x="68.5" y="114.2">3</text>
<text x="68.5" y="116.7">4</text>
<text x="68.5" y="119.2">5</text>
<text x="198" y="114.2">3</text>
<text x="198" y="116.7">4</text>
<text x="198" y="119.2">5</text>
<text x="68.5" y="121.8">6</text>
<text x="68.5" y="124.3">7</text>
<text x="198" y="124.3">1</text>
<text x="198" y="121.8">6</text>
<text x="68.5" y="126.9">8</text>
<text x="198" y="126.9">2</text>
<text x="198" y="129.4">3</text>
<text x="198" y="131.9">4</text>
<text x="198" y="134.5">5</text>
<text x="198" y="137">6</text>
</g>
<g font-size="1" fill="#a90000">
<text x="79.4" y="86.2">1</text>
<text x="79.4" y="88.7">2</text>
<text x="92.1" y="88.7">7</text>
<text x="92.1" y="86.2">8</text>
<text x="79.4" y="91.3">3</text>
<text x="79.4" y="93.8">4</text>
<text x="92.1" y="93.8">5</text>
<text x="92.1" y="91.3">6</text>
<text x="104.8" y="109">1</text>
<text x="104.8" y="111.6">2</text>
<text x="117.5" y="111.6">7</text>
<text x="117.5" y="109">8</text>
<text x="104.8" y="114.1">3</text>
<text x="104.8" y="116.7">4</text>
<text x="117.5" y="116.7">5</text>
<text x="117.5" y="114.1">6</text>
</g>
<g font-size="1" fill="#006464">
<text x="83.1" y="87.1">1</text>
<text x="83.1" y="89.7">2</text>
<text x="88.5" y="89.7">7</text>
<text x="88.5" y="87.1">8</text>
<text x="83.1" y="92.2">3</text>
<text x="83.1" y="94.7">4</text>
<text x="88.5" y="94.7">5</text>
<text x="88.5" y="92.2">6</text>
<text x="108.5" y="110">1</text>
<text x="108.5" y="112.5">2</text>
<text x="113.9" y="112.5">7</text>
<text x="113.9" y="110">8</text>
<text x="108.5" y="115.1">3</text>
<text x="108.5" y="117.6">4</text>
<text x="113.9" y="117.6">5</text>
<text x="113.9" y="115.1">6</text>
</g>
</svg>
